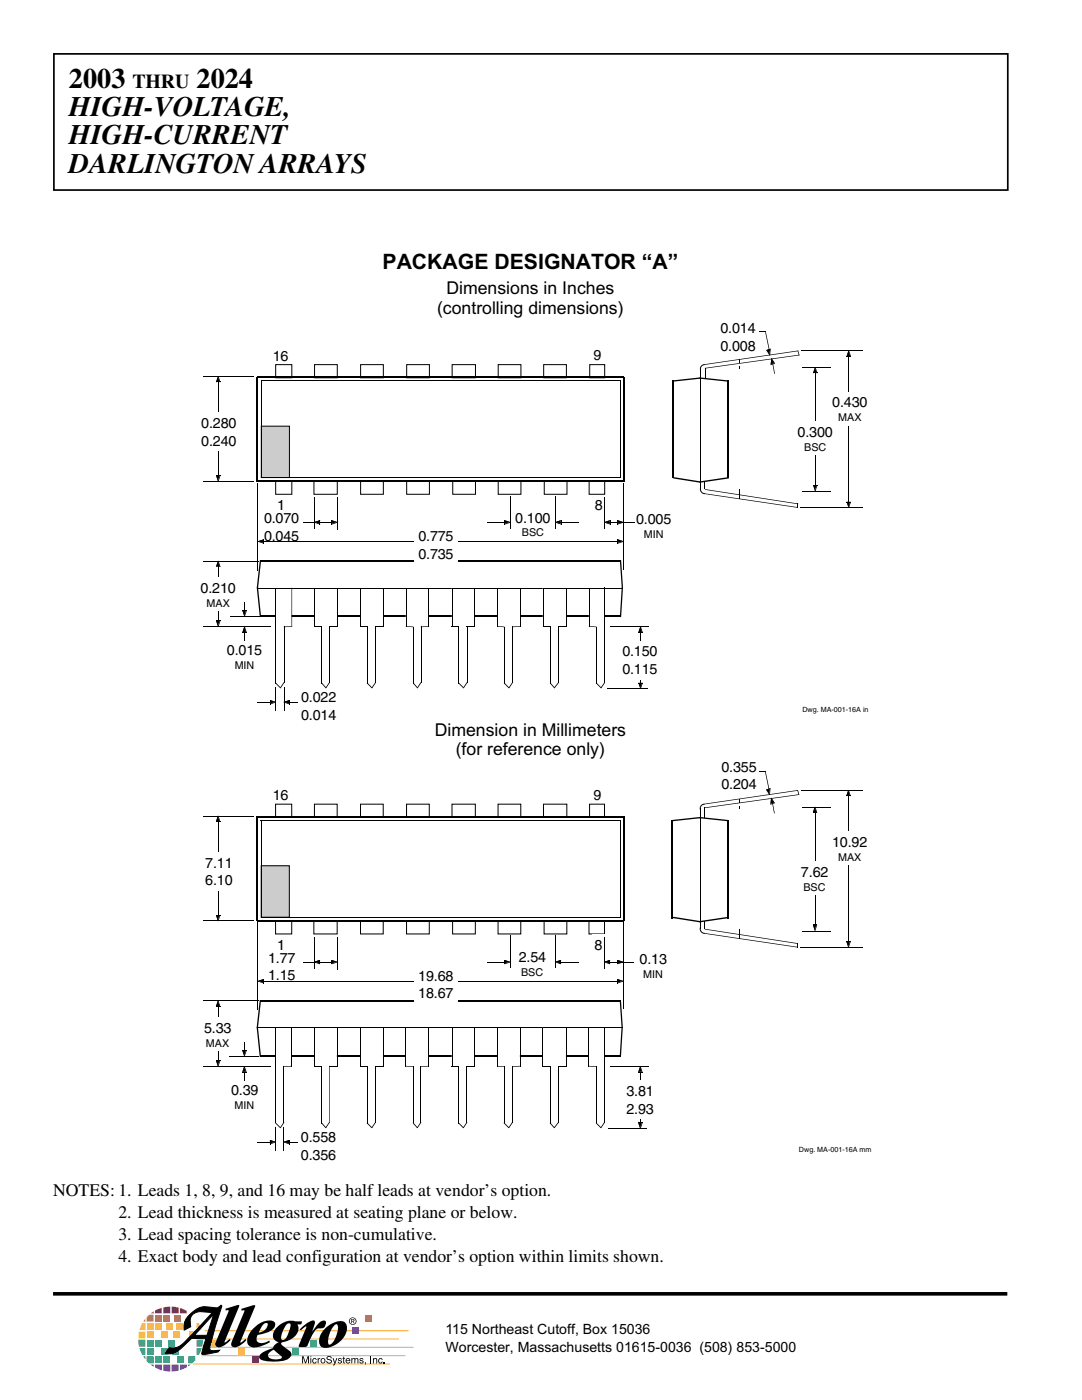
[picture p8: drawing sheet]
<svg xmlns="http://www.w3.org/2000/svg" width="216mm" height="279mm" viewBox="0 0 216 279" stroke-linecap="round" stroke-linejoin="round" font-family="sans-serif">
<path d="M10.8 10.8h190.3v27.1h-190.3z" fill="none" stroke="#000" stroke-width=".34"/>
<path d="M10.6 258.2h190.4" fill="none" stroke="#000" stroke-width=".72" stroke-linecap="butt"/>
<path d="M38.5 272.2h39.3M40.2 270.6h40.7M40.8 268.9h41.7" fill="none" stroke="#fab23e" stroke-width=".2"/>
<path d="M37.6 272.3h.4l-.4 .4z" fill="#633387"/>
<path d="M29 263.2v.6h-.4z" fill="#ed6a38"/>
<path d="M28.4 264h.6v1.4h-1.2z" fill="#fab23e"/>
<path d="M27.7 265.7h1.3v1.4h-1.4z" fill="#fff200"/>
<path d="M27.6 267.4h1.4v1.4h-1.3z" fill="#50b658"/>
<path d="M27.8 269h1.2v1.4h-.6z" fill="#00a4c8"/>
<path d="M28.6 270.7h.4v.6z" fill="#007ac1"/>
<path d="M30.1 262.1l.6-.4v.4z" fill="#e30055"/>
<path d="M29.3 262.9l.4-.5h1v1.4h-1.4z" fill="#ed6a38"/>
<path d="M29.3 264h1.4v1.4h-1.4z" fill="#fab23e"/>
<path d="M29.3 265.7h1.4v1.4h-1.4z" fill="#fff200"/>
<path d="M29.3 267.4h1.4v1.4h-1.4z" fill="#50b658"/>
<path d="M29.3 269h1.4v1.4h-1.4z" fill="#00a4c8"/>
<path d="M29.3 270.7h1.4v1.4h-1l-.4-.5z" fill="#007ac1"/>
<path d="M30 272.3h.7v.5z" fill="#633387"/>
<path d="M30.9 261.6l1.4-.6v1.1h-1.4z" fill="#e30055"/>
<path d="M30.9 262.4h1.4v1.4h-1.4z" fill="#ed6a38"/>
<path d="M30.9 264h1.4v1.4h-1.4z" fill="#fab23e"/>
<path d="M32.1 265.7h1.4v1.4h-1.4z" fill="#fff200"/>
<path d="M30.9 267.4h1.4v1.4h-1.4z" fill="#50b658"/>
<path d="M32.1 269h1.4v1.4h-1.4z" fill="#00a4c8"/>
<path d="M30.9 270.7h1.4v1.4h-1.4z" fill="#007ac1"/>
<path d="M30.9 272.3h1.4v1.2l-1.4-.6z" fill="#633387"/>
<path d="M32.6 260.9l1.4-.1v1.3h-1.4z" fill="#e30055"/>
<path d="M32.6 262.4h1.4v1.4h-1.4z" fill="#ed6a38"/>
<path d="M33 264h1.4v1.4h-1.4z" fill="#fab23e"/>
<path d="M34.6 265.7h1.4v1.4h-1.4z" fill="#fff200"/>
<path d="M33.5 267.4h1.4v1.4h-1.4z" fill="#50b658"/>
<path d="M34.3 269h1.4v1.4h-1.4z" fill="#00a4c8"/>
<path d="M32.6 270.7h1.4v1.4h-1.4z" fill="#007ac1"/>
<path d="M32.6 272.3h1.4v1.4l-1.4-.2z" fill="#633387"/>
<path d="M34.2 260.8l1.4 .2v1.1h-1.4z" fill="#e30055"/>
<path d="M34.8 262.4h1.4v1.4h-1.4z" fill="#ed6a38"/>
<path d="M37.7 265.7h1.4v1.4h-1.4z" fill="#fff200"/>
<path d="M35.3 270.7h1.4v1.4h-1.4z" fill="#007ac1"/>
<g fill="#633387">
<path d="M34.2 272.3h1.4v1.2l-1.4 .2z"/>
<path d="M35.9 272.3h1.4v.5l-1.4 .6z"/>
</g>
<path d="M35.1 264h1.4v1.4h-1.4z" fill="#fab23e"/>
<path d="M37.6 270.7h1.4a1.34 1.34 0 0 1-.7 1.4h-.7z" fill="#007ac1"/>
<path d="M39.2 264h.5l.6 1.4h-1.1z" fill="#fab23e"/>
<path d="M39.2 267.4h1.3l-.2 1.4h-1.1z" fill="#50b658"/>
<path d="M39.2 269h1.1l-.6 1.4h-.5z" fill="#00a4c8"/>
<path d="M35.9 261l1.4 .6v.5h-1.4z" fill="#e30055"/>
<path d="M42 267.4h1.4v1.4h-1.4z" fill="#fff200"/>
<path d="M50.3 270.7h1.4v1.4h-1.4z" fill="#e30055"/>
<path d="M58.3 269h1.4v1.4h-1.4z" fill="#50b658"/>
<path d="M61.9 267.3h1.4v1.4h-1.4z" fill="#00a4c8"/>
<path d="M72.8 262.4h1.4v1.4h-1.4z" fill="#ed6a38"/>
<path d="M47.5 269h1.4v1.4h-1.4z" fill="#fab23e"/>
<g fill="#000">
<path d="M45 261.2l2.4-.7h.3l.1 .1-3 7.3 .3-.1 .7-.6 .2 .3-1.2 1a1.16 1.16 0 0 1-1.8 0v-.5l2.6-6.2v-.3h-.6zM48.2 261.2l2.4-.7 .3 .1-2.9 7.3h.2l.8-.7 .2 .3-1.5 1.1a1.13 1.13 0 0 1-1.5 0v-.8l2.5-6v-.3l-.5 .1zM50.6 265.1a3.8 3.8 0 0 1 4-1.4 1.08 1.08 0 0 1-.4 1.8l-1.1 .5-1.7 .4 .2-.5a1.7 1.7 0 0 0 1.7-1.8 1.39 1.39 0 0 0-1.4 1.1 3.6 3.6 0 0 0-.7 2.4 1.71 1.71 0 0 0 2.4 0l.2-.1v.3a5.9 5.9 0 0 1-3.4 1.1 1.37 1.37 0 0 1-.9-2.1l.4-.8zM55.1 265l.8-.7 1-.5 .4-.1 .1 .5a4.5 4.5 0 0 0-1.3 3l.1 .2a.88 .88 0 0 0 1.1-.9l.7-2-.1-.3h-.5l-.1-.5 .8-.1 2.2 .1-.2 .6h-.7a2.11 2.11 0 0 1-1.1 2.8l-.9 .5-1.2 .4a.54 .54 0 0 0 .4 .7l1.5 1.3a1.55 1.55 0 0 1-1.7 1.6 8.6 8.6 0 0 1-4.5-.3l-.1-.2a1.34 1.34 0 0 1 1.2-1.5l1.5-.6 .1 .4-.3 .1a1.1 1.1 0 0 0-.8 1.3 2.25 2.25 0 0 0 2.7 .2 .97 .97 0 0 0-.7-.8l-.3-.3a.92 .92 0 0 1-.4-1.5l.8-.5a1.45 1.45 0 0 1-.8-2.5zM59.8 265.3a4.3 4.3 0 0 1 2.9-1.7l.1 .5-.6 1.7a4.8 4.8 0 0 1 2.4-2.3l.3 .1a1.07 1.07 0 0 1-.2 1.2 1.07 1.07 0 0 1-1.2 .3 3.5 3.5 0 0 0-1.6 2.2l-.2 .4a1.34 1.34 0 0 1-2.1 1l1.5-3.9-.2-.1-.9 .8zM60.3 270.7h.3l.4 1.2 .4-1.2h.3v1.4h-.2v-1.2l-.4 1.2h-.2l-.4-1.2v1.2h-.2zM62.5 271.1h.5l.2 .3-.3-.2a.35 .35 0 0 0-.4 .4 .35 .35 0 0 0 .4 .3l.3-.2-.1 .2a.44 .44 0 0 1-.7 0v-.6zM63.4 271h.2v.2l.3-.2v.2l-.3 .1v.8h-.2zM65.4 270.7h.6l.2 .4-.5-.3-.4 .2 .8 .4a.53 .53 0 0 1-.2 .7 .53 .53 0 0 1-.8-.3v-.2h.2a.37 .37 0 0 0 .4 .4 .37 .37 0 0 0 .3-.4l-.8-.3v-.5zM66.4 271h.2l.2 .9 .3-.9h.2l-.3 .8a.63 .63 0 0 1-.5 .7l-.1-.2h.3v-.2zM64.8 265.2l.9-.8 1.3-.6v.5a4.2 4.2 0 0 0-1.4 4 1.76 1.76 0 0 0 1.4-1.4l.4-1.2a.94 .94 0 0 0-.4-1.4v-.5a1.51 1.51 0 0 1 2.2 .9 4.4 4.4 0 0 1-4.8 4.2 1.68 1.68 0 0 1-.6-2.2zM67.5 271.2l.3-.2 .4 .2-.2 .1-.2-.1-.2 .1 .6 .4-.2 .4h-.5l-.1-.2v-.1l.4 .2 .3-.2-.6-.3z"/>
<path d="M68.5 270.8h.2v.2h.1v.2h-.1v.7l.1 .2-.3-.1v-.8h-.2zM70.1 271h.2v.2l.3-.2 .3 .2 .4-.2 .2 .4v.7h-.2v-.7l-.2-.2-.2 .1v.8h-.2v-.7l-.1-.2-.3 .1v.8h-.2zM71.8 271.2l.3-.2 .4 .2-.1 .1-.3-.1-.2 .1 .6 .4-.1 .4h-.5l-.2-.2v-.1l.4 .2 .3-.2-.6-.3zM72.8 271.9h.2v.4l-.2 .1 .1-.3zM73.9 270.7h.2v1.4h-.2zM74.4 271h.2v.2a.39 .39 0 0 1 .6 0l.1 .9h-.2v-.8l-.2-.1-.3 .1v.8h-.2zM75.7 271.1h.5l.1 .3-.2-.2a.35 .35 0 0 0-.5 .4 .35 .35 0 0 0 .5 .3l.2-.2v.2a.44 .44 0 0 1-.8 0v-.6zM76.6 271.9h.2v.2h-.2z"/>
<path d="M61.9 271v1.1h.2v-1.1zM61.9 270.7v.2h.2v-.2z"/>
<path d="M64 271.6a.52 .52 0 0 0 1 0 .52 .52 0 0 0-1 0zM64.3 271.2a.35 .35 0 0 1 .5 .4 .35 .35 0 0 1-.5 .3l-.2-.3z"/>
<path d="M69.2 271.1a.54 .54 0 0 0-.2 .7 .54 .54 0 0 0 .7 .2l.2-.2-.5 .2-.3-.4h.8v-.3l-.2-.2zM69.3 271.2h.3l.1 .3h-.6z"/>
</g>
<path d="M40.8 265.6h40.7M41 267.2h38.6" fill="none" stroke="#fab23e" stroke-width=".2"/>
<path d="M42.6 262.3l-1.3 4.2h-2.5zM37.6 262.6a3.2 3.2 0 0 0-.8 2.9l1.3-.7a2.15 2.15 0 0 1 1.5-3l2.8 .2-5.6 5.9-1.1 .8a3 3 0 0 1-2 .2l-.7 1.2a3.2 3.2 0 0 0 3.2-1.1l2-1.9 2.9 .1-.8 3 .5 .1 2.7-.5 .3-.3h-1.6l-.3-.3 1.1-4.5 1.3-4.1-.2-.1-.9 .5-1.3-.1a4.3 4.3 0 0 0-4.3 1.7z" fill-rule="evenodd" fill="#000"/>
<path d="M37.6 262.6a4.6 4.6 0 0 1 4.3-1.7l1.3 .1 .9-.5 .2 .1-1.3 4.1-1.1 4.5 .3 .3h1.6l-.3 .3-2.7 .5-.5-.1 .8-3-2.9-.1-2 1.9a3.2 3.2 0 0 1-3.2 1.1l.7-1.2a3 3 0 0 0 3.1-1l5.6-5.9-2.4-.2a1.96 1.96 0 0 0-2 2.6l.1 .4-1.3 .7a3.2 3.2 0 0 1 .8-2.9zM42.6 262.3l-1.3 4.2h-2.5z" fill="none" stroke="#000" stroke-width=".2"/>
<path d="M70.3 264.9h1.4v1.4h-1.4z" fill="#633387"/>
<g fill="#000">
<path d="M152.9 157.6l.7-.3-.1 1.2zM153.9 159.2l.6 1-.8 .2zM162.6 161l.3 1.1h-.7zM162.2 184.5h.7l-.3 1.1z"/>
<path d="M69.6 263.7a.75 .75 0 0 0 1.5 0 .75 .75 0 0 0-1.5 0zM69.8 263.7a.61 .61 0 0 1 1.2 0 .61 .61 0 0 1-1.2 0zM70.1 263.2v.9h.1v-.4l.5 .4-.2-.4h.2v-.4zM70.2 263.3l.3 .1v.2h-.3z" fill-rule="evenodd"/>
</g>
<path d="M134.2 163.7v19.5M145.3 163.7v19.5" fill="none" stroke="#000" stroke-width=".24"/>
<path d="M139.7 161.4v24M140.7 161.1v2.2M160.1 161.1h5.6M162.6 162.1v22.6M160.1 185.9h5.6" fill="none" stroke="#000" stroke-width=".2"/>
<g fill="#000">
<path d="M147.4 159.5h.1v.7h-.1zM151.5 153.9h1.3v.1h-1.3zM152.7 154h.1l.7 3.6h-.1zM152.9 157.6l.7 1zM152.9 157.6l.5-.2-.4 .3zM153.3 157.4l.4-.1-.3 .3zM153.6 157.3l.1 .1-.1 1.2h-.1zM153.9 159.2l.1 .2-.1 1.1h-.2zM153.9 159.2l.7 1.1zM140.4 160.4l18.8-2.7v.1l-18.7 2.7zM159.1 157.7h.1l.3 .9h-.2zM140.6 161.1l18.9-2.6v.1l-18.8 2.7z"/>
<path d="M134 163.7l5.8-.6v.2l-5.5 .6h-.3zM139.5 163.1l5.9 .6v.2l-5.9-.6zM147.4 160.8h.1v.6h-.1zM154.1 160.3h.1l.4 2h-.1zM153.7 160.4l.5-.1-.3 .2zM154.1 160.3l.5-.1-.4 .2zM162.2 162.1h.5v.1h-.5zM162.6 161l.1 .1-.4 1.1h-.1zM162.6 162.1h.4v.1h-.4zM162.6 161h.1l.3 1.2h-.1zM134.3 183l5.5 .8v.3l-5.5-.9zM140.5 183.8h.1v1.6h-.1z"/>
<path d="M140.5 186.2l18.6 2.8v.1l-18.6-2.8zM140.6 185.4l18.6 2.8v.2l-18.6-2.9zM139.5 183.8l5.9-.8v.2l-5.6 .9h-.3zM147.4 185.5h.1v1.1h-.1zM147.4 186.5h.1v.9h-.1zM159.1 188.2h.1v.9h-.1zM162.2 184.5h.1l.4 1.2h-.1zM162.2 184.5h.5v.2h-.5zM162.6 184.5h.4v.2h-.4zM162.9 184.5l.1 .2-.3 1h-.1z"/>
</g>
<path d="M159.1 171.9h7.1v6.7h-7.1z" fill-rule="evenodd" fill="#fff"/>
<path d="M159.9 157.7h12.2M169.3 158.8v29.2M140.6 160.5a.84 .84 0 0 0-.8 1.1M139.8 185.1l-.1 .1a.89 .89 0 0 0 .9 1.1M159.7 189h12.4" fill="none" stroke="#000" stroke-width=".2"/>
<path d="M169.3 157.7l.3 1.1h-.7zM168.9 187.9h.7l-.3 1.1z" fill="#000"/>
<path d="M168.9 158.8h.5v.1h-.5zM169.3 157.7l.1 .1-.4 1.1h-.1zM169.3 158.8h.4v.1h-.4zM169.3 157.7h.1l.3 1.2h-.1zM168.9 187.9h.1l.4 1.2h-.1zM168.9 187.9h.5v.1h-.5zM169.3 187.9h.4v.1h-.4zM169.6 187.9l.1 .1-.3 1.1h-.1z" fill="#000"/>
<path d="M165.3 165.9h8.6v6.7h-8.6z" fill-rule="evenodd" fill="#fff"/>
<path d="M52.1 172.7h5.7v10.4h-5.7z" fill="#ccc"/>
<g fill="none" stroke="#000" stroke-width=".2">
<path d="M52.1 163.7h71.7M52.1 172.8h5.6v10.3h-5.6zM52.1 163.8v19.3M55 160.5h3.2v2.6h-3.2zM62.7 160.5h4.6v2.6h-4.6zM71.9 160.5h4.6v2.6h-4.6zM99.4 160.5h4.5v2.6h-4.5zM108.5 160.5h4.6v2.6h-4.6zM117.6 160.5h3v2.6h-3zM123.7 163.8v19.3M40.6 199.8h11M51.4 184.1v17.5"/>
<path d="M52.1 183.1h71.7M55 183.8h3.2v2.6h-3.2zM62.6 183.8h4.7v2.6h-4.7zM62.7 187v6.4M67.3 187v6.6M71.9 183.8h4.6v2.6h-4.6zM99.4 183.8h4.5v2.6h-4.5zM101.9 186.7v6.6M108.6 183.8h4.5v2.6h-4.5zM110.8 186.7v6.6M117.5 183.8h3.1v2.6h-3.1zM124.4 184.2v17.2"/>
<path d="M40.5 212.9h13.5M45.9 210.9h5.8M51.3 205.1h73M121.8 212.8h7.7M121.4 225.2h7.8"/>
</g>
<path d="M51.2 163.1h73.3M51.3 162.9v20.9M124.5 162.9v20.9M51.2 183.7h73.3M51.9 199.7h72M51.9 210.8h72" fill="none" stroke="#000" stroke-width=".24"/>
<path d="M51.8 199.6h.3v.2l-.6 5.4h-.3zM123.7 199.6h.2l.4 5.5h-.3zM51.2 205h.3l.6 5.9h-.3zM124 205h.3v.2l-.4 5.7h-.2z" fill="#000"/>
<path d="M54.9 205.1h3.2v7.6l-1.5 .1v11.1l-.7 1.1-1-.9z" fill-rule="evenodd" fill="#fff"/>
<path d="M54.9 205.1h3.4M55 205.1v19.1M56.7 212.8v11.3M58.2 205.1v7.7" fill="none" stroke="#000" stroke-width=".2"/>
<path d="M56.6 212.8l1.7-.1v.1l-1.6 .2zM58.1 205.1l.2 .1zM54.9 224.1l1.1 1zM56.6 223.9l.1 .2-.8 1z" fill="#000"/>
<path d="M99.2 205.1h4.5v7.6l-1.5 .1v11.1l-.7 1.1-1-.9v-11.3l-1.3-.1z" fill-rule="evenodd" fill="#fff"/>
<path d="M99.2 205.1h4.7M99.3 205.1v7.7M100.6 212.8v11.4M102.2 212.8v11.3M103.8 205.1v7.7" fill="none" stroke="#000" stroke-width=".2"/>
<path d="M99.2 212.7l1.4 .1v.2l-1.4-.2zM102.2 212.8l1.7-.1v.1l-1.6 .2zM103.7 205.1l.2 .1zM100.5 224.1l1.1 1zM102.2 223.9l.1 .2-.8 1z" fill="#000"/>
<path d="M108.3 205.1h4.6v7.6h-1.5v11.2l-.9 1.1-.8-.9v-11.4h-1.4z" fill-rule="evenodd" fill="#fff"/>
<path d="M108.3 205.1h4.7M108.3 205.1v7.7M109.8 212.7v11.5M111.4 212.7v11.4M113 205.1v7.7" fill="none" stroke="#000" stroke-width=".2"/>
<path d="M108.3 212.7h1.5v.1h-1.5zM111.4 212.7h1.6v.1h-1.6zM112.9 205.1l.1 .1zM109.7 224.1l1 1zM111.4 223.9l.1 .2-1 1z" fill="#000"/>
<path d="M71.9 205.1h4.5v7.6h-1.5v11.2l-.8 1.1-.9-.9v-11.4h-1.3z" fill-rule="evenodd" fill="#fff"/>
<path d="M71.9 205.1h4.6M71.9 205.1v7.7M73.2 212.7v11.5M74.9 212.7v11.4M76.5 205.1v7.7" fill="none" stroke="#000" stroke-width=".2"/>
<path d="M71.9 212.7h1.4v.1h-1.4zM74.9 212.7h1.6v.1h-1.6zM76.4 205.1l.1 .1zM73.2 224.1l1.1 1zM74.9 223.9l.1 .2-.9 1z" fill="#000"/>
<path d="M62.7 205.1h4.5v7.6h-1.5v11.2l-.7 1.1-.9-.9v-11.4h-1.4z" fill-rule="evenodd" fill="#fff"/>
<path d="M62.7 205.1h4.6M62.7 205.1v7.7M64.2 212.7v11.5M65.7 212.7v11.4M67.3 205.1v7.7" fill="none" stroke="#000" stroke-width=".2"/>
<path d="M62.7 212.7h1.5v.1h-1.5zM65.7 212.7h1.6v.1h-1.6zM67.2 205.1l.1 .1zM64.1 224.1l1 1zM65.7 223.9l.1 .2-.8 1z" fill="#000"/>
<path d="M90.1 205.1h4.6v7.6h-1.6v11.2l-.7 1.1-1-.9v-11.4h-1.3z" fill-rule="evenodd" fill="#fff"/>
<path d="M90.1 205.1h4.7M90.2 205.1v7.7M91.5 212.7v11.5M93.2 212.7v11.4M94.7 205.1v7.7M55 224.9v4.6M56.7 224.9v4.6" fill="none" stroke="#000" stroke-width=".2"/>
<path d="M90.1 212.7h1.5v.1h-1.5zM93.1 212.7h1.7v.1h-1.7zM94.7 205.1l.1 .1zM91.4 224.1l1.1 1zM93.1 223.9l.1 .2-.8 1z" fill="#000"/>
<path d="M118.2 186.5h3.1v4.1h-3.1z" fill-rule="evenodd" fill="#fff"/>
<path d="M40.6 162.9h10M43.5 163.9v18.9M40.6 183.8h10M60.4 192h2.5M63.8 192h2.5M123.4 192h3.1M43.5 200.8v11M127.8 213.9v10.3M51.3 227.9h2.7" fill="none" stroke="#000" stroke-width=".2"/>
<g fill="#000">
<path d="M43.5 162.8l.3 1.1h-.7zM43.1 182.6h.7l-.3 1.1zM43.5 199.7l.3 1.1h-.7zM62.7 191.9l1.1-.3v.7zM66.1 191.6l1.1 .3-1.1 .4zM120.6 191.9l1-.3v.7zM123.2 191.6l1.1 .3-1.1 .4zM43.1 211.6h.7l-.3 1.1zM48.4 209.6h.7l-.4 1.1zM48.7 212.8l.4 1.1h-.7zM127.7 212.8l.4 1.1h-.7zM53.9 227.5l1 .4-1 .3z"/>
<path d="M56.6 227.9l1.1-.4v.7zM127.4 224.1h.7l-.4 1z"/>
</g>
<g fill="#000">
<path d="M43.1 163.9h.5v.1h-.5zM43.5 162.8l.1 .1-.4 1.1h-.1zM43.5 163.9h.4v.1h-.4zM43.5 162.8h.1l.3 1.2h-.1zM43.1 182.6h.1l.4 1.2h-.1zM43.1 182.6h.5v.2h-.5zM43.5 182.6h.4v.2h-.4zM43.5 199.7l.1 .1-.4 1.1h-.1zM43.5 199.7h.1l.3 1.2h-.1zM43.8 182.6l.1 .2-.3 1h-.1zM62.7 191.9l1.2 .4v.1l-1.2-.3zM63.8 191.9h.1v.5h-.1z"/>
<path d="M63.8 191.6h.1v.5h-.1zM62.7 191.9l1.2-.3v.1l-1.1 .4zM66.1 191.9h.2v.5h-.2zM66.1 191.6h.2v.5h-.2zM66.1 191.6l1.2 .3v.2l-1.2-.4zM66.1 192.3l1.2-.4v.2l-1 .3zM120.6 191.9l1.2 .4v.1l-1.2-.3zM121.6 191.9h1.7v.2h-1.7zM121.6 191.9h.2v.5h-.2zM121.6 191.6h.2v.5h-.2zM120.6 191.9l1.2-.3v.1l-1.1 .4zM123.2 191.9h.1v.5h-.1z"/>
<path d="M123.2 191.6h.1v.5h-.1zM123.2 191.6l1.2 .3v.2l-1.2-.4zM123.2 192.3l1.2-.4v.2l-1.1 .3zM43.1 200.8h.5v.1h-.5zM43.1 211.6h.1l.4 1.2h-.1zM43.1 211.6h.5v.2h-.5zM43.5 200.8h.4v.1h-.4zM43.5 211.6h.4v.2h-.4zM43.8 211.6l.1 .2-.3 1h-.1zM48.4 209.6h.1l.3 1.2h-.1zM48.4 209.6h.4v.1h-.4zM48.4 213.9h.4v.1h-.4z"/>
<path d="M48.7 207.9h.1v1.8h-.1zM48.7 209.6h.5v.1h-.5zM48.7 213.9h.1v1.8h-.1zM48.7 212.8l.1 .2-.3 1h-.1zM48.7 213.9h.5v.1h-.5zM48.7 212.8h.1l.4 1.2h-.1zM49.1 209.6l.1 .1-.4 1.1h-.1zM127.4 213.9h.4v.1h-.4zM127.7 212.8l.1 .2-.3 1h-.1zM127.7 213.9h.5v.1h-.5zM127.7 212.8h.1l.4 1.2h-.1zM53.9 227.5l1.1 .4v.1l-1.1-.4z"/>
<path d="M53.9 227.5h.1v.5h-.1zM53.9 227.9h.1v.5h-.1zM53.9 228.2l1.1-.3v.1l-1 .4zM56.6 227.9l1.2 .3v.2l-1.2-.4zM57.7 227.9h1.8v.1h-1.8zM57.7 227.9h.1v.5h-.1zM57.7 227.5h.1v.5h-.1zM56.6 227.9l1.2-.4v.1l-1.1 .4zM127.4 224.1h.1l.3 1.1h-.1zM127.4 224.1h.4v.1h-.4zM127.7 224.1h.5v.1h-.5zM128.1 224.1l.1 .1-.4 1h-.1z"/>
</g>
<g fill="#fff">
<path d="M40.2 170.1h7.1v7.6h-7.1z" fill-rule="evenodd"/>
<path d="M40 203h7.1v6.7h-7.1z" fill-rule="evenodd"/>
<path d="M124.3 215.7h7v7.6h-7z" fill-rule="evenodd"/>
<path d="M117.5 205.1h3.1v18.8l-.8 1.1-.9-.9v-11.3l-1.4-.1z" fill-rule="evenodd"/>
</g>
<path d="M52.5 195.8h70.8M97.3 192h3.5M111.9 192h3.7M117.5 205.1h3.2M117.5 205.1v7.7M119 212.8v11.4M120.6 205.1v19" fill="none" stroke="#000" stroke-width=".2"/>
<g fill="#000">
<path d="M51.5 195.8l1.2 .3v.1l-1.2-.3zM52.5 195.8h.2v.4h-.2zM52.5 195.4h.2v.5h-.2zM51.5 195.8l1.2-.4v.1l-1.1 .4zM100.6 191.6l1.2 .3v.2l-1.2-.4zM100.6 191.6h.2v.5h-.2zM100.6 191.9h.2v.5h-.2zM100.6 192.3l1.2-.4v.2l-1 .3zM110.8 191.9l1.2 .4v.1l-1.2-.3zM111.9 191.9h.1v.5h-.1zM111.9 191.6h.1v.5h-.1zM110.8 191.9l1.2-.3v.1l-1.1 .4z"/>
<path d="M123.2 195.8h.1v.4h-.1zM123.2 195.4h.1v.5h-.1zM123.2 195.4l1.2 .4v.1l-1.2-.4zM123.2 196.1l1.2-.3v.1l-1.1 .3zM117.5 212.7l1.5 .1v.2l-1.5-.2zM120.6 205.1l.1 .1zM118.9 224.1l1.1 1zM120.6 223.9l.1 .2-.9 1z"/>
</g>
<path d="M51.5 195.8l1-.4v.7zM100.6 191.6l1.1 .3-1.1 .4zM110.8 191.9l1.1-.3v.7zM123.2 195.4l1.1 .4-1.1 .3z" fill="#000"/>
<path d="M82.7 192.7h8.6v7.6h-8.6z" fill-rule="evenodd" fill="#fff"/>
<path d="M81.1 160.5h4.6v2.6h-4.6zM90.2 160.5h4.6v2.6h-4.6zM81.1 183.8h4.6v2.6h-4.6zM90.3 183.8h4.5v2.6h-4.5z" fill="none" stroke="#000" stroke-width=".2"/>
<path d="M80.9 205.1h4.6v7.6l-1.6 .1v11.1l-.7 1.1-.8-.9v-11.3l-1.5-.1z" fill-rule="evenodd" fill="#fff"/>
<path d="M139.8 73.7v23.9M140.7 73.4v2.2M160.1 73.4h5.6M162.7 74.4v22.5M160.1 98.2h5.6M120.6 186.9v6.4M80.9 205.1h4.7M81 205.1v7.7M82.4 212.8v11.4M84 212.8v11.3M85.5 205.1v7.7" fill="none" stroke="#000" stroke-width=".2"/>
<g fill="#000">
<path d="M134.1 75.9l5.7-.6v.3l-5.5 .6h-.2zM139.6 75.3l5.8 .6v.3l-5.8-.6zM147.5 73.1h.1v.6h-.1zM147.5 71.8h.1v.7h-.1zM151.5 66.2h1.3v.1h-1.3zM152.7 66.3h.1l.7 3.5h-.1zM152.9 69.8l.8 1.1zM152.9 69.8l.5-.1-.3 .3zM153.3 69.7l.5-.1-.4 .2zM153.7 69.6l.1 .1-.1 1.2h-.2zM153.9 71.5l.1 .1-.1 1.2h-.1zM153.9 71.5l.7 1.1z"/>
<path d="M154.1 72.6h.2l.3 2h-.1zM153.8 72.7l.5-.1-.4 .2zM154.1 72.6l.5-.1-.3 .2zM140.4 72.7l18.9-2.7v.1l-18.8 2.7zM159.2 70h.1l.2 .9h-.1zM140.7 73.4l18.8-2.6v.1l-18.7 2.6zM162.3 74.4h.4v.1h-.4zM162.6 73.3l.1 .1-.3 1.1h-.1zM162.6 74.4h.5v.1h-.5zM162.6 73.3h.1l.4 1.2h-.1zM134.3 95.2l5.5 .9v.2l-5.5-.8zM140.5 96.1h.2v1.5h-.2z"/>
<path d="M140.5 98.5l18.7 2.7v.1l-18.7-2.7zM140.7 97.6l18.6 2.9v.1l-18.6-2.8zM139.6 96.1l5.8-.9v.3l-5.6 .8h-.2zM147.5 97.8h.1v1h-.1zM147.5 98.7h.1v1h-.1zM162.3 96.8h.1l.3 1.2h-.1zM162.3 96.8h.4v.1h-.4zM162.6 96.8h.5v.1h-.5zM163 96.8l.1 .1-.4 1.1h-.1zM159.2 100.5h.1v.8h-.1zM80.9 212.7l1.6 .1v.2l-1.6-.2zM83.9 212.8l1.7-.1v.1l-1.6 .2z"/>
<path d="M85.5 205.1l.1 .1zM82.4 224.1l.9 1zM83.9 223.9l.1 .2-.8 1z"/>
</g>
<path d="M134.2 75.9v19.6M145.3 75.9v19.6" fill="none" stroke="#000" stroke-width=".24"/>
<g fill="#000">
<path d="M152.9 69.8l.8-.2-.2 1.2zM162.6 73.3l.4 1.1h-.7zM162.3 96.8h.7l-.4 1.1z"/>
<path d="M153.9 71.5l.6 1-.7 .2z" fill-rule="evenodd"/>
</g>
<path d="M158.4 84.2h8.6v6.6h-8.6z" fill-rule="evenodd" fill="#fff"/>
<path d="M140.6 72.8a.83 .83 0 0 0-.8 1.1M160 70h12.2M169.4 71v29.3M139.8 97.4v.1a.89 .89 0 0 0 .9 1M159.8 101.3h12.4" fill="none" stroke="#000" stroke-width=".2"/>
<path d="M169.3 70l.4 1h-.8zM168.9 100.1h.8l-.4 1.1z" fill="#000"/>
<path d="M168.9 71h.5v.2h-.5zM169.3 70l.1 .1-.3 1.1h-.2zM169.3 71h.5v.2h-.5zM169.3 70h.1l.4 1.2h-.1zM168.9 100.1h.2l.3 1.2h-.1zM168.9 100.1h.5v.2h-.5zM169.3 100.1h.5v.2h-.5zM169.7 100.1l.1 .2-.4 1h-.1z" fill="#000"/>
<path d="M165.4 78.2h8.6v6.7h-8.6z" fill-rule="evenodd" fill="#fff"/>
<path d="M52.1 85h5.7v10.4h-5.7z" fill="#ccc"/>
<g fill="none" stroke="#000" stroke-width=".2">
<path d="M52.1 76h71.7M52.1 76v19.4M55 72.8h3.2v2.6h-3.2zM62.8 72.8h4.5v2.6h-4.5zM72 72.8h4.5v2.6h-4.5zM99.4 72.8h4.5v2.6h-4.5zM108.5 72.8h4.5v2.6h-4.5zM117.7 72.8h3v2.6h-3zM123.8 76v19.4M51.4 96.3v17.5M52.1 95.3h71.7M52.1 85.1h5.7v10.2h-5.7z"/>
<path d="M55 96h3.2v2.6h-3.2zM62.6 96h4.7v2.6h-4.7zM62.8 99.3v6.3M67.3 99.3v6.6M72 96h4.5v2.6h-4.5zM99.4 96h4.5v2.6h-4.5zM101.9 98.9v6.6M108.6 96h4.5v2.6h-4.5zM110.9 98.9v6.6M117.6 96h3.1v2.6h-3.1zM124.5 96.4v17.2M40.6 112h11"/>
<path d="M51.4 117.4h72.9M40.5 125.1h13.5M45.9 123.1h5.8M121.1 137.4h8.1M121.8 125h7.8"/>
</g>
<path d="M51.2 75.3h73.3M51.4 75.2v20.9M124.5 75.2v20.9M51.2 96h73.3M52 111.9h71.9M52 123h71.9" fill="none" stroke="#000" stroke-width=".24"/>
<path d="M51.2 117.2h.3l.6 5.9h-.3zM51.8 111.8h.3v.3l-.6 5.3h-.3zM123.7 111.8h.2l.4 5.5h-.2zM124.1 117.2h.2v.2l-.4 5.7h-.2z" fill="#000"/>
<path d="M54.9 117.3h3.3v7.6l-1.6 .2v11l-.7 1.1-1-.9z" fill-rule="evenodd" fill="#fff"/>
<path d="M54.9 117.4h3.4M55 117.3v19.1M58.2 117.3v7.8M56.7 125.1v11.2" fill="none" stroke="#000" stroke-width=".2"/>
<path d="M58.2 117.3l.1 .1zM54.9 136.3l1.1 1zM56.6 136.1l.1 .2-.8 1zM56.6 125.1l1.7-.2v.2l-1.6 .1z" fill="#000"/>
<path d="M99.2 117.3h4.6v7.6l-1.6 .2v11l-.7 1.1-1-.9v-11.2l-1.3-.2z" fill-rule="evenodd" fill="#fff"/>
<path d="M99.2 117.4h4.7M99.3 117.3v7.8M103.8 117.3v7.8M100.6 125.1v11.3M102.3 125.1v11.2" fill="none" stroke="#000" stroke-width=".2"/>
<path d="M103.8 117.3l.1 .1zM99.2 124.9l1.5 .2v.1l-1.5-.1zM100.5 136.3l1.1 1zM102.2 136.1l.1 .2-.8 1zM102.2 125.1l1.7-.2v.2l-1.6 .1z" fill="#000"/>
<path d="M108.3 117.3h4.7v7.6h-1.6v11.2l-.8 1.1-.9-.9v-11.4h-1.4z" fill-rule="evenodd" fill="#fff"/>
<path d="M108.3 117.4h4.8M108.4 117.3v7.8M113 117.3v7.8M109.8 124.9v11.5M111.5 124.9v11.4" fill="none" stroke="#000" stroke-width=".2"/>
<path d="M113 117.3l.1 .1zM108.3 124.9h1.6v.2h-1.6zM109.7 136.3l1 1zM111.4 136.1l.1 .2-.9 1zM111.4 124.9h1.7v.2h-1.7z" fill="#000"/>
<path d="M71.9 117.3h4.5v7.6h-1.5v11.2l-.7 1.1-1-.9v-11.4h-1.3z" fill-rule="evenodd" fill="#fff"/>
<path d="M71.9 117.4h4.7M72 117.3v7.8M76.5 117.3v7.8M73.3 124.9v11.5M74.9 124.9v11.4" fill="none" stroke="#000" stroke-width=".2"/>
<path d="M76.4 117.3l.2 .1zM71.9 124.9h1.4v.2h-1.4zM73.2 136.3l1.1 1zM74.9 136.1l.1 .2-.8 1zM74.9 124.9h1.7v.2h-1.7z" fill="#000"/>
<path d="M62.7 117.3h4.5v7.6h-1.5v11.2l-.7 1.1-.9-.9v-11.4h-1.4z" fill-rule="evenodd" fill="#fff"/>
<path d="M62.7 117.4h4.7M62.8 117.3v7.8M67.3 117.3v7.8M64.2 124.9v11.5M65.7 124.9v11.4" fill="none" stroke="#000" stroke-width=".2"/>
<path d="M67.2 117.3l.2 .1zM62.7 124.9h1.6v.2h-1.6zM64.1 136.3l1 1zM65.7 136.1l.1 .2-.8 1zM65.7 124.9h1.7v.2h-1.7z" fill="#000"/>
<path d="M90.2 117.3h4.5v7.6h-1.6v11.2l-.7 1.1-.9-.9v-11.4h-1.3z" fill-rule="evenodd" fill="#fff"/>
<path d="M90.2 117.4h4.6M90.2 117.3v7.8M94.8 117.3v7.8M55 137.1v4.6M56.7 137.1v4.6M91.5 124.9v11.5M93.2 124.9v11.4" fill="none" stroke="#000" stroke-width=".2"/>
<path d="M94.7 117.3l.1 .1zM90.2 124.9h1.4v.2h-1.4zM91.5 136.3l1 1zM93.1 136.1l.2 .2-.9 1zM93.1 124.9h1.7v.2h-1.7z" fill="#000"/>
<path d="M118.2 98.7h3.1v4.2h-3.1z" fill-rule="evenodd" fill="#fff"/>
<path d="M40.6 75.2h10M43.5 76.2v18.8M40.6 96h10M43.5 113v11M60.4 104.2h2.5M63.8 104.2h2.5M123.5 104.2h3.1M127.8 126.1v10.3M51.4 140.1h2.6" fill="none" stroke="#000" stroke-width=".2"/>
<g fill="#000">
<path d="M43.5 75.1l.3 1.1h-.7zM43.1 94.9h.7l-.3 1.1zM43.5 111.9l.3 1.1h-.7zM62.7 104.2l1.1-.4v.7zM66.2 103.8l1 .4-1 .3zM120.6 104.2l1.1-.4v.7zM123.2 103.8l1.1 .4-1.1 .3zM43.1 123.9h.7l-.3 1zM48.4 121.8h.7l-.4 1.1zM48.7 125.1l.4 1h-.7zM127.8 125.1l.3 1h-.7zM127.4 136.3h.7l-.3 1z"/>
<path d="M53.9 139.7l1 .4-1 .3zM56.6 140.1l1.1-.4v.7z"/>
</g>
<g fill="#000">
<path d="M43.1 76.2h.5v.1h-.5zM43.5 75.1l.1 .1-.4 1.1h-.1zM43.5 76.2h.5v.1h-.5zM43.5 75.1h.1l.4 1.2h-.2zM43.1 94.9h.1l.4 1.2h-.1zM43.1 94.9h.5v.1h-.5zM43.5 94.9h.5v.1h-.5zM43.8 94.9l.2 .1-.4 1.1h-.1zM43.1 113h.5v.1h-.5zM43.5 111.9l.1 .2-.4 1h-.1zM43.5 113h.5v.1h-.5zM43.5 111.9h.1l.4 1.2h-.2z"/>
<path d="M62.7 104.2l1.2 .3v.2l-1.2-.4zM63.8 104.2h.1v.5h-.1zM63.8 103.8h.1v.5h-.1zM62.7 104.2l1.2-.4v.2l-1.1 .3zM66.2 104.2h.1v.5h-.1zM66.2 103.8h.1v.5h-.1zM66.2 103.8l1.2 .4v.1l-1.2-.3zM66.2 104.5l1.2-.3v.1l-1.1 .4zM120.6 104.2l1.2 .3v.2l-1.2-.4zM121.7 104.2h1.6v.1h-1.6zM121.7 104.2h.1v.5h-.1zM121.7 103.8h.1v.5h-.1z"/>
<path d="M120.6 104.2l1.2-.4v.2l-1.1 .3zM123.2 104.2h.1v.5h-.1zM123.2 103.8h.1v.5h-.1zM123.2 103.8l1.2 .4v.1l-1.2-.3zM123.2 104.5l1.2-.3v.1l-1.1 .4zM43.1 123.9h.1l.4 1.2h-.1zM43.1 123.9h.5v.1h-.5zM43.5 123.9h.5v.1h-.5zM43.8 123.9l.2 .1-.4 1.1h-.1zM48.4 121.8h.1l.4 1.2h-.2zM48.4 121.8h.5v.2h-.5zM48.4 126.1h.5v.1h-.5z"/>
<path d="M48.7 120.2h.2v1.8h-.2zM48.7 121.8h.5v.2h-.5zM48.7 126.1h.2v1.8h-.2zM48.7 125.1l.2 .1-.4 1h-.1zM48.7 126.1h.5v.1h-.5zM48.7 125.1h.2l.3 1.1h-.1zM49.1 121.8l.1 .2-.3 1h-.2zM53.9 139.7l1.2 .4v.1l-1.2-.4zM53.9 139.7h.1v.5h-.1zM57.7 139.7h.1v.5h-.1zM56.6 140.1l1.2-.4v.1l-1.1 .4zM127.4 126.1h.5v.1h-.5z"/>
<path d="M127.4 136.3h.1l.4 1.2h-.1zM127.4 136.3h.5v.1h-.5zM127.8 125.1l.1 .1-.4 1h-.1zM127.8 126.1h.4v.1h-.4zM127.8 125.1h.1l.3 1.1h-.1zM127.8 136.3h.4v.1h-.4zM128.1 136.3l.1 .1-.3 1.1h-.1zM53.9 140.1h.1v.5h-.1zM53.9 140.4l1.2-.3v.1l-1.1 .4zM56.6 140.1l1.2 .3v.2l-1.2-.4zM57.7 140.1h1.8v.1h-1.8zM57.7 140.1h.1v.5h-.1z"/>
</g>
<g fill="#fff">
<path d="M39.4 82.4h8.6v7.6h-8.6z" fill-rule="evenodd"/>
<path d="M39.3 115.3h8.6v6.7h-8.6z" fill-rule="evenodd"/>
<path d="M123.5 127.9h8.6v7.6h-8.6z" fill-rule="evenodd"/>
<path d="M117.5 117.3h3.1v18.8l-.7 1.1-1-.9v-11.2l-1.4-.2z" fill-rule="evenodd"/>
</g>
<path d="M52.6 108.1h70.7M97.3 104.2h3.5M111.9 104.2h3.7M117.5 117.4h3.2M117.6 117.3v7.8M120.7 117.3v19M119 125.1v11.3" fill="none" stroke="#000" stroke-width=".2"/>
<g fill="#000">
<path d="M51.5 108l1.2 .4v.1l-1.2-.4zM52.6 108h.1v.5h-.1zM52.6 107.6h.1v.5h-.1zM51.5 108l1.2-.4v.2l-1.1 .3zM100.7 103.8l1.2 .4v.1l-1.2-.3zM100.7 103.8h.1v.5h-.1zM100.7 104.2h.1v.5h-.1zM100.7 104.5l1.2-.3v.1l-1.1 .4zM110.8 104.2l1.2 .3v.2l-1.2-.4zM111.9 104.2h.1v.5h-.1zM111.9 103.8h.1v.5h-.1zM110.8 104.2l1.2-.4v.2l-1.1 .3z"/>
<path d="M120.6 117.3l.1 .1zM123.2 108h.1v.5h-.1zM123.2 107.6h.1v.5h-.1zM123.2 107.6l1.2 .4v.1l-1.2-.3zM123.2 108.4l1.2-.4v.1l-1.1 .4zM117.5 124.9l1.5 .2v.1l-1.5-.1zM118.9 136.3l1.1 1zM120.6 136.1l.1 .2-.8 1z"/>
</g>
<path d="M51.5 108l1.1-.4v.8zM100.7 103.8l1 .4-1 .3zM110.8 104.2l1.1-.4v.7zM123.2 107.6l1.1 .4-1.1 .4z" fill="#000"/>
<path d="M82.8 104.9h8.6v7.6h-8.6z" fill-rule="evenodd" fill="#fff"/>
<path d="M81.1 72.8h4.6v2.6h-4.6zM90.2 72.8h4.7v2.6h-4.7zM81.1 96h4.6v2.6h-4.6zM90.3 96h4.6v2.6h-4.6z" fill="none" stroke="#000" stroke-width=".2"/>
<path d="M81 117.3h4.5v7.6l-1.5 .2v11l-.8 1.1-.8-.9v-11.2l-1.4-.2z" fill-rule="evenodd" fill="#fff"/>
<path d="M120.7 99.2v6.3M81 117.4h4.6M81 117.3v7.8M85.6 117.3v7.8M82.5 125.1v11.3M84 125.1v11.2" fill="none" stroke="#000" stroke-width=".2"/>
<path d="M85.5 117.3l.1 .1zM81 124.9l1.5 .2v.1l-1.5-.1zM82.4 136.3l1 1zM84 136.1l.1 .2-.9 1zM84 125.1l1.6-.2v.2l-1.5 .1z" fill="#000"/>
<g font-size="5.6">
<text x="13.8" y="17.5">2003</text>
<text x="39.2" y="17.5">2024</text>
<text x="13.8" y="23.2">HIGH-VOLTAGE,</text>
<text x="13.8" y="28.8">HIGH-CURRENT</text>
<text x="13.8" y="34.5">DARLINGTON ARRAYS</text>
</g>
<text font-size="4.2" x="76.3" y="53.6">PACKAGE DESIGNATOR “A”</text>
<text font-size="4" x="26.4" y="17.5">THRU</text>
<g font-size="3.5">
<text x="89.1" y="58.7">Dimensions in Inches</text>
<text x="87.2" y="62.6">(controlling dimensions)</text>
<text x="86.7" y="146.9">Dimension in Millimeters</text>
<text x="90.9" y="150.7">(for reference only)</text>
<text x="10.6" y="238.6">NOTES: 1. Leads 1, 8, 9, and 16 may be half leads at vendor’s option.</text>
<text x="23.6" y="243">2. Lead thickness is measured at seating plane or below.</text>
<text x="23.6" y="247.4">3. Lead spacing tolerance is non-cumulative.</text>
<text x="23.6" y="251.8">4. Exact body and lead configuration at vendor’s option within limits shown.</text>
</g>
<g font-size="2.9">
<text x="54.5" y="72">16</text>
<text x="118.4" y="71.9">9</text>
<text x="143.8" y="66.5">0.014</text>
<text x="143.8" y="70">0.008</text>
<text x="166.1" y="81.3">0.430</text>
<text x="40.1" y="85.5">0.280</text>
<text x="40.1" y="88.9">0.240</text>
<text x="159.2" y="87.3">0.300</text>
<text x="55.3" y="101.8">1</text>
<text x="118.7" y="101.8">8</text>
<text x="52.7" y="104.4">0.070</text>
<text x="52.7" y="107.9">0.045</text>
<text x="102.8" y="104.3">0.100</text>
<text x="126.9" y="104.7">0.005</text>
<text x="83.5" y="108">0.775</text>
<text x="83.5" y="111.5">0.735</text>
<text x="40" y="118.4">0.210</text>
<text x="45.3" y="130.8">0.015</text>
<text x="124.2" y="131">0.150</text>
<text x="124.2" y="134.5">0.115</text>
<text x="60.1" y="140.2">0.022</text>
<text x="60.1" y="143.7">0.014</text>
<text x="144" y="154">0.355</text>
<text x="54.4" y="159.7">16</text>
<text x="118.4" y="159.6">9</text>
<text x="144" y="157.4">0.204</text>
<text x="41" y="173.2">7.11</text>
<text x="166" y="169">10.92</text>
<text x="41" y="176.7">6.10</text>
<text x="159.8" y="175">7.62</text>
<text x="55.3" y="189.6">1</text>
<text x="118.7" y="189.6">8</text>
<text x="53.5" y="192.2">1.77</text>
<text x="53.5" y="195.6">1.15</text>
<text x="83.4" y="195.8">19.68</text>
<text x="103.5" y="192.1">2.54</text>
<text x="127.6" y="192.4">0.13</text>
<text x="83.4" y="199.2">18.67</text>
<text x="40.7" y="206.1">5.33</text>
<text x="46.1" y="218.6">0.39</text>
<text x="125" y="218.8">3.81</text>
<text x="60.1" y="228">0.558</text>
<text x="125" y="222.3">2.93</text>
<text x="60.1" y="231.5">0.356</text>
</g>
<g font-size="2.8">
<text x="88.9" y="266.1">115 Northeast Cutoff, Box 15036</text>
<text x="88.9" y="269.9">Worcester, Massachusetts 01615-0036 (508) 853-5000</text>
</g>
<g font-size="2.1">
<text x="167.3" y="84">MAX</text>
<text x="160.5" y="90">BSC</text>
<text x="104.1" y="107.1">BSC</text>
<text x="128.5" y="107.4">MIN</text>
<text x="41.2" y="121.1">MAX</text>
<text x="46.8" y="133.5">MIN</text>
<text x="167.2" y="171.8">MAX</text>
<text x="160.3" y="177.7">BSC</text>
<text x="104" y="194.8">BSC</text>
<text x="128.3" y="195.2">MIN</text>
<text x="41.1" y="208.9">MAX</text>
<text x="46.8" y="221.3">MIN</text>
</g>
<g font-size="1.4">
<text x="160.1" y="142.1">Dwg. MA-001-16A in</text>
<text x="159.4" y="229.9">Dwg. MA-001-16A mm</text>
</g>
</svg>
